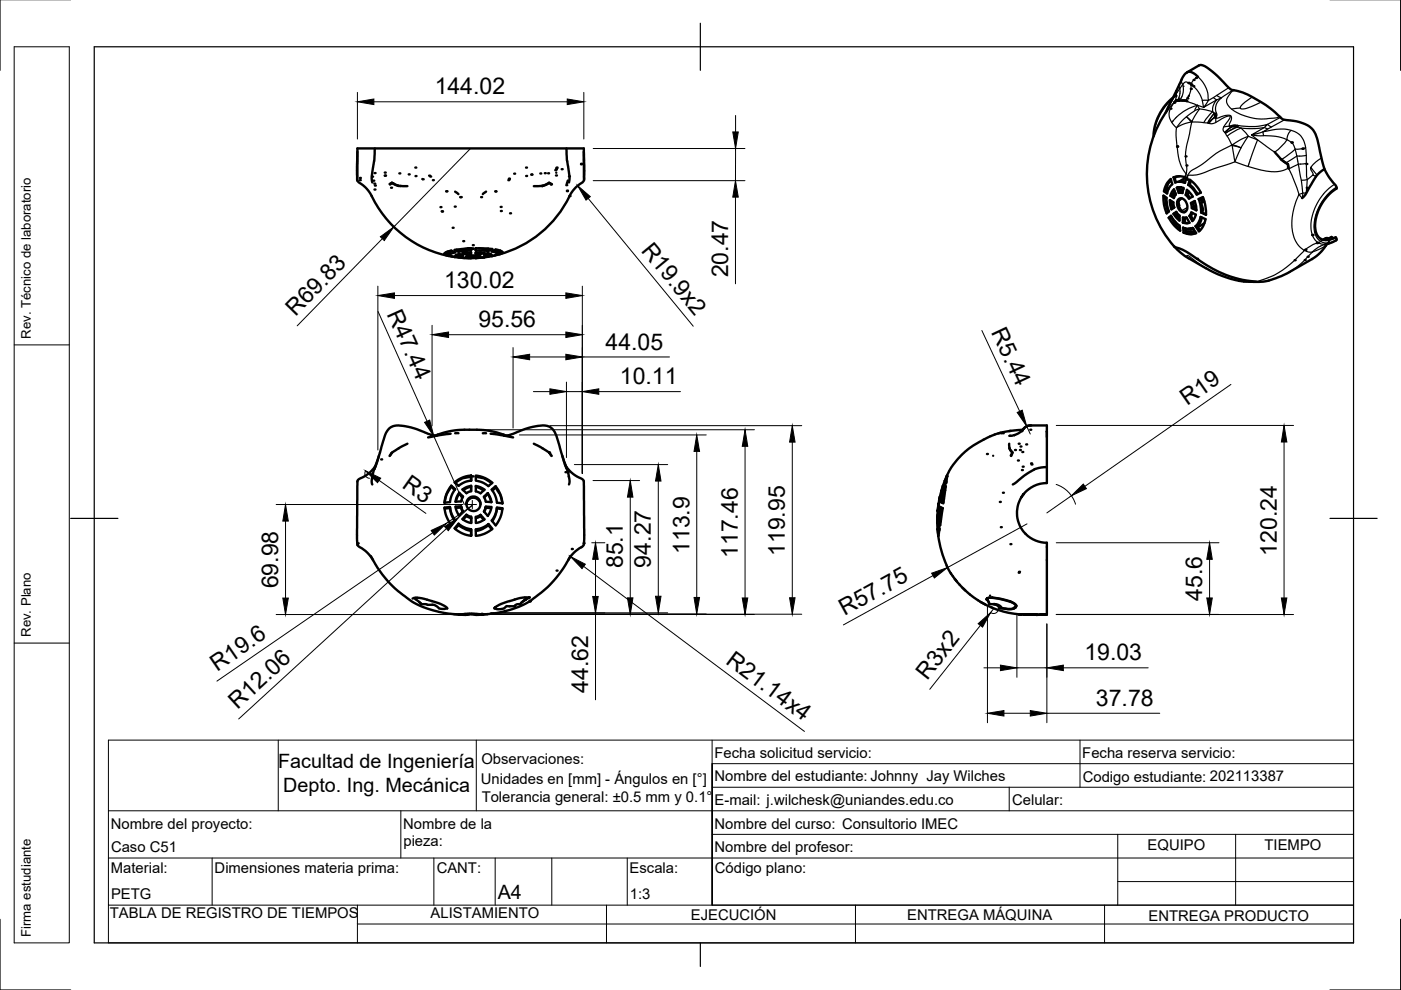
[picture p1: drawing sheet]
<svg xmlns="http://www.w3.org/2000/svg" width="297mm" height="210mm" viewBox="0 0 297 210" stroke-linecap="round" stroke-linejoin="round" font-family="sans-serif">
<!-- layer: Visible -->
<g fill="none" stroke="#000" stroke-width=".51">
<path d="M251.7 15.3a1.7 1.7 0 0 1 2 .7l.3 .3M251.7 15.3a4.8 4.8 0 0 0-1.7 2.7l-1.9 3.9M251.7 15.3l2.5-1.4a2.11 2.11 0 0 1 2.1 .7l3 2.7a4.2 4.2 0 0 0 2.2 1.8h.1a10.9 10.9 0 0 1 3.9 1.5l1.9 1a19.9 19.9 0 0 1 4.1 3.3M75.7 36.3v1.8l.3 .5a7.4 7.4 0 0 1 2.8 3 23.3 23.3 0 0 0 16.3 12.7M75.7 38.1l.1-6.6h48v6.6M75.8 32.1l-.1 4.1M79.5 31.5l-.1 2.4-.3 1.5a6.5 6.5 0 0 0-.2 3.3M82.7 39.1l.4-.3 1.5 .6M83.1 38.7l1.5 .7M83.1 38.8l-.5 .2M84.6 39.4l1.8 .1M89.6 38h.1"/>
<path d="M116.4 38.8l.5 .3M116.4 38.7l-1.4 .7M117 39l-.6-.3a4.9 4.9 0 0 1-3.2 .8M117.9 36.6h.1M120.1 31.5l.1 2.4 .3 1.9a5.9 5.9 0 0 1 .1 2.9M120.4 38.3l-.2 .7M123.8 32.1l.1 4.1M123.9 36.3l-.1 1.8-.2 .5a7.2 7.2 0 0 0-2.8 3 23.3 23.3 0 0 1-15.1 12.4M247.7 23.1a23.3 23.3 0 0 0 1.2 29.1M247.8 40l-.6 .7M248.1 21.9l-.9 2M248.3 38.2a3.4 3.4 0 0 0-1 1.9l-.2 .2-.1 .2-.2 .1a4.2 4.2 0 0 1 1.4-2.6l.2 .5a.54 .54 0 0 1-.2 .9l-.8 1.6-.6-.5"/>
<path d="M248.7 20.7a11.1 11.1 0 0 0-4.1 8.2M248.8 37.6l.4 1.1M249 21.7a.71 .71 0 0 1 1.1-.3l-.6-.2zM249.1 38.7a2.79 2.79 0 0 1 2.1 .1M249.5 39.8l.4 1.1M249.9 39.8l.2 1.1M250 38.5l1.2 .2M250.1 37.4l-1 .2M250.3 39.7l-.8 .1 .7-.1 .7 .1-.2 1.1M251.3 21.3l-1.2 .1M251.4 37.6l-1.5 .9M251.5 37.9l.4 .2"/>
<path d="M251.5 37.9l-.3 .9M251.8 20.7h.1M251.9 38.1l-.2-.1a2.14 2.14 0 0 0-2.1-.6l-.8 .2h.3l.3 1M251.9 39.2a5.7 5.7 0 0 1 1.8 2.1M251.9 39.2a1.75 1.75 0 0 1 1.3 .9l.8 1M251.9 39.2l.4-1.1a7.9 7.9 0 0 1 2.3 2.8M252.1 20.3h.1M252.5 38.3l-.2 .9M257.6 24.1l.2 .5M261.4 26.7l.9 .1M270.3 32.2l1.3 1.5 1.5 1.1 .1 .9M271.5 24.9a4.4 4.4 0 0 0 2.8 .7 5.4 5.4 0 0 1 4.7 2.9l1 4.2a11.9 11.9 0 0 0 3.3 6.8l.1 .4a10 10 0 0 0-4.5 8.9 2.69 2.69 0 0 0 1.1 1.9"/>
<path d="M271.6 33.7l1.5 1.1M273 34.8l.1 .9M280.8 35.8l-1.7 1.4-1.1 1.8a9.1 9.1 0 0 1-1.9 3M94.8 53.4l.6 .1M95.1 53.3l.4 .1M95.4 53.6h.1M95.4 53.5v.1M95.7 53.1l-1.5 .6 1.2 .3M95.7 53.1l.8 .4-1.1 .5v-.4l-.8-.1M95.9 53.3l-.4-.1-.1 .3M96.4 54.5l2.2 .2M96.4 53l3.5-.3v.4l-1.1 .1a3 3 0 0 1-2.4-.2z"/>
<path d="M96.5 40.6l.7 .6M96.5 54.5l-1.4-.2-.9-.4 2.3 .6M96.8 52.9l.4 .1M97.3 53.8l.1 .1M97.3 53.8l-.7 .4 1.2 .1M97.3 54.4v.2l-.7-.3 1.6 .3h-.8M97.4 53.8l.8 .3M97.8 54v.3M98 53.7l1.9-.2v.3a2.13 2.13 0 0 1-1.9-.1zM98.1 54.7l1.8 .1-1.9-.1M98.2 54.1l-.4 .2M98.8 53.6l.1 .4"/>
<path d="M98.9 54.4l1.8-.2a1.08 1.08 0 0 1 1.2 .2l-1.8 .2a1.08 1.08 0 0 1-1.2-.2zM99 53.6h-.1M99.2 52.7l-1.4 .4-.6-.1v.4M99.9 52.7h.5M100.4 52.7h-.5M100.9 52.6v.5v-.5l3.5 .2-.8 .4M100.9 53.5v.4v-.4l1.8 .1-.8 .3M100.9 54.7h-1M101.5 52.6l1.2 .2 .8-.1M101.7 53.5l.2 .1M101.9 54.6h.8l-1.8 .1 1-.1M102 53.5l-.1 .4h-1"/>
<path d="M103.1 40.6l-.7 .6M103.4 54.3v.1l.8-.3-1.6 .4 .8-.1M103.4 53.7l.8 .3-1.2 .2M103.4 53.7l-.8 .3 .4 .2v-.3M103.4 53.7h.1M103.5 52.7v.5l-2.6-.1M103.6 53.7l-.5 .1M104.3 54.3l-2 .3M104.7 53.1l.5-.1 .1 .3M105.3 53.3l.1 .4-1.2-.4a1.86 1.86 0 0 1 2.2 0l.1 .1-1.1 .3M105.4 53.9l1.1-.3-.4 .3-1 .2M105.4 53.9l-1.2 .4 .9-.2"/>
<path d="M105.5 53l-.2 .1M106.1 53.2l-.8 .1M106.1 53.2l-.7 .2M246.7 41.5a8.6 8.6 0 0 0 .7 3.7M246.7 41.5l.6 .4a6.2 6.2 0 0 0 .5 2.9M247 41.7l.1 1.2 .6 2.1M247 40.5l.5 .4M247.4 42.9l-.2 .3M247.8 46.2h.5l.3 .4a4.5 4.5 0 0 0 1.6 1.9M247.8 46.2l.5-.4a6.1 6.1 0 0 0 1.8 2.1l.1 1a7.6 7.6 0 0 1-2.4-2.7zM247.8 44.8l-.4 .4M248 42.4l.4 2 .6-.4"/>
<path d="M248 42.4l.8 .5M248.1 41.5l.8 .5M248.3 42.6l.4 1.6M248.4 46l-.1 .2M248.8 42.9l.2 1.1M248.8 45.3l1.3 1.5M248.8 45.3h.4l.9 1.1M248.9 52.2l.1 .1a16.4 16.4 0 0 1 5.6 3.1 23 23 0 0 0 11.7 4.3M248.9 52.2l2.3 2 4.5 2.7M249 44h-.1M249 40.4a1.12 1.12 0 0 1-.9 1.1l.3-.8 .5-.6 .2 .6a.69 .69 0 0 1-.1 1.1l-.1 .2M249.2 40.8l-.4 .3"/>
<path d="M249.2 47l-.1 .4M249.2 41l-.8 .5M249.2 41l-.8 .5 .5 .4M249.4 44.9l.3 .5a1.42 1.42 0 0 1 .4 1.4M249.4 44.9l-.6 .4M249.5 45.1l-.3 .2M249.9 42.3a1.19 1.19 0 0 1 1.8 1 1.07 1.07 0 0 1 0 1.1 1.07 1.07 0 0 1-1 .6 1.91 1.91 0 0 1-.8-2.7zM249.9 40.9h.8M250.1 42.4l-.2 .8a1.75 1.75 0 0 0 1.2 1.8M250.1 45.9l-.3 .2M250.2 40.9h.5M250.6 42.1l-.6 .3"/>
<path d="M250.8 47.2v-1.1h.8l.6 1.1-.7 .1-.7-.1 1 .1M250.8 48.3a2.62 2.62 0 0 0 2.1 0l.7 1.1M250.8 48.2l.2 1.1M250.9 40.1l-.8 .4M250.9 40.1l-.8 .3M251.2 46.2v1M251.2 46.2h.4M251.3 48.4l.1 .9M251.4 41.3l.7 .8M251.4 41.3l.3-1 1.2 1.4M251.4 49.3l1.3 .3M251.4 49.3h-.5a3.1 3.1 0 0 0 2.7 .1"/>
<path d="M251.4 49.2l1-.1 1.1 .4M251.8 41.3l.4 .7M251.9 40.5l-.1 .8h-.4M252 48.5h.4M252.3 48.5l-1 .3M252.4 48.5l.7 .2M252.5 45.8l.5 .8M252.5 43l.8-.4 .3 2M252.7 44.1l.9 .5M252.8 45.2a.58 .58 0 0 1-.6 .6l.4-.8 1 .5M252.9 41.7l-.8 .4M252.9 44.1l.7 .4"/>
<path d="M252.9 48.4l-.5 .1M253.1 48.7h.1M253.3 42.7l-.4 .3h-.4l.2 1.1 .2-.1a.65 .65 0 0 0 0-1M253.5 48l.7 1M253.5 45.5l-.7 1.4-.6-1.1M253.6 43.7l-.7 .4M253.8 48l.6 .8M254.1 42.2h.6v.2v.7l.4 1.3-.2 .7h-.2l-.2-1.8zM254.5 46a3.4 3.4 0 0 1-1.1 2 1.3 1.3 0 0 0 1.2-1.1l.2-.8M254.6 46l1 .5a4.3 4.3 0 0 1-1.4 2.6M254.6 40.8l-.9 .5M254.7 45.1l1 .4"/>
<path d="M254.9 45.1l.8 .3M255 41.8l-.8 .4M255 41.8a9.3 9.3 0 0 1 .7 3.8M255.1 42l-.4 .2M255.3 42.7l-.6 .4M255.4 47.3l-1.4 .9M255.7 56.9a23.2 23.2 0 0 0 7 2.7M273.4 57.7a14.3 14.3 0 0 1-10 1.9l-.7-.1M280 50.7a3.4 3.4 0 0 0 3.2-.4l.2 .5a5.1 5.1 0 0 1-2.4 1M280 50.7h.1M281.4 51.7l-.2 .2a9.3 9.3 0 0 1-3 3l-4.8 2.8M281.6 51.5h.1"/>
<path d="M281.7 50.6l-.5-.1-.7 .3M281.8 51.3h.1M282.8 50.5l-.5-.3-1.7 .7M79.5 99l-.1 .4M79.7 98.8l-.6 1.5a3.6 3.6 0 0 0-.2 2.4M80.3 96.6l-.1 .6a6.4 6.4 0 0 1-4.1 4.4l-.3 .4-.1 13a1.01 1.01 0 0 0 .6 1 6.9 6.9 0 0 1 2.8 2.7M83.1 95.9l-.5 .8M86.4 94.1l-1.8 .9a4.1 4.1 0 0 0-1.9 1.6M91.4 92.2h1.3M92.6 92.4l-1-.1a19.8 19.8 0 0 0-7.6-2.1 2.76 2.76 0 0 0-2.5 2.5l-2 6.5M92.9 92.1a23.8 23.8 0 0 1 7.8-1h.3a16.3 16.3 0 0 1 5.9 1.1M92.9 92.1l-.2 .1"/>
<path d="M95.5 92l-4.7 .7M96.5 91.9h.7M102.4 91.9h.7M104 92l4.8 .7M106.9 92.2h1.2M107 92.4l.9-.1a19.8 19.8 0 0 1 7.7-2.1 2.46 2.46 0 0 1 2 1.4l2.5 7.6M113.2 94.1l2.1 1.1a3.1 3.1 0 0 1 1.7 1.5M116.4 95.9l.5 .7M119.2 96.6a6.6 6.6 0 0 0 4.3 5l.3 .4v13.4M119.8 98.5v.1M119.9 98.8l.6 1.7a3.4 3.4 0 0 1 .1 2.2M120.1 99l.1 .4"/>
<path d="M210.6 96.6h.1M212.2 91.8l-.5 .1M212.3 91.9h.5M214 94.1v.5a1.38 1.38 0 0 0 .7 1.3l-.3 .8M214 95l.7 .9-.4 .7M214.1 91.4l-1.9 .3-2.2 .8a16.9 16.9 0 0 0-9.3 8.5M215 92.3l-1 .1M215.1 92.2h.1M216.9 91l-.8 .8-1 .5M217 91v-.1a1.85 1.85 0 0 1 1.4-.7h3.6v12.2a6.5 6.5 0 0 0-5 2.3M217 91l-.2 .1-2.7 .3M218.4 90.2a2 2 0 0 0-1.4 .8"/>
<path d="M222 99l-.6 .1a7.5 7.5 0 0 0-4.7 2.1l-2 1.5M222 91.4v.1M222 91.5v1.2M78.6 117.9a23.5 23.5 0 0 0 11 10.8l2.4 .8 2.3 .5 4.4 .4M78.9 101.4h.1M94.3 107.8h1.1v-.3a5.3 5.3 0 0 0 1.1 2.8M95.4 107.8a5.7 5.7 0 0 0 1 2.6M95.4 107.5l-1.2 .1a6.8 6.8 0 0 0 1.5 3.7M95.7 103a6.5 6.5 0 0 0-1.5 3.6M95.7 103v.2a7.4 7.4 0 0 0-1.4 3.2v.2M95.7 103.2l.7 .7M95.7 103l.8 .7a5.2 5.2 0 0 0-1.1 2.8l-1.2 .1"/>
<path d="M96.4 112a6.1 6.1 0 0 0 3.5 1.6M96.5 110.3l-.8 1M97.2 111l-.8 1M97.2 111.3l-.7 .9M97.3 104.5l-.5 .9-.2 1 1.2-.1 .4-1M97.3 104.5l-.7 1.9M97.3 104.7l.8 .8M97.3 104.5l.9 .8M97.8 107.6l.3 .9M97.8 107.3l-1.2 .1 .2 1 .5 .9 .9-.9-.4-1v.2l-1.2 .1M98.9 109.1l-.9 1 .9 .5 1 .3M98.9 109.4l1 .4"/>
<path d="M98.9 106.9a1.49 1.49 0 0 1 1.5-1.4 1.49 1.49 0 0 1 1.5 1.4M99.9 103l-1 .3-.9 .5 .9 .8 1-.4v-1M99.9 103v.2l-.9 .3-.8 .4M99.9 103v1.2M99.9 112.2v1.4zM99.9 112.2a5.2 5.2 0 0 1-2.7-1.2v.3a6.4 6.4 0 0 0 2.7 1.3M99.9 109.6v1.3zM99.9 109.6l-1-.5v.3l-.7 .8M99.9 100.8a6 6 0 0 0-3.5 1.5l.8 .7a4.7 4.7 0 0 1 2.7-1.1M99.9 100.8v1.1zM99.9 101.1a4.6 4.6 0 0 0-3.4 1.3M99.9 101h.5"/>
<path d="M100.9 101.1a4.8 4.8 0 0 1 3.4 1.4M100.9 103l1 .3 .8 .5-.8 .8-.3-.1a.85 .85 0 0 1-.7-1.3zM100.9 103.2l.8 .3 .8 .5M101.9 109.4l.7 .8M101.9 109.2l.8 .9-1.3 .7-.5 .1v-.4a.83 .83 0 0 1 .7-1.2l.3-.1a.97 .97 0 0 1-1 .7M102.6 105.3l.4 1.1 1.2 .1-.3-1-.5-.9-.7 .9M103 107.6l-.3 .9M103 107.4l1.2 .1-.3 1-.5 .9-.8-1 .4-1v.2l1.1 .2M103.4 104.7l.8 1.8M103.4 104.5l-.8 .8M103.5 111.1a4.9 4.9 0 0 1-2.6 1.1v1.4a6 6 0 0 0 3.5-1.5M103.5 111.1v.3l-1.1 .7-1.5 .5"/>
<path d="M103.5 111.4l.7 .9M103.6 111.1l.8 1M103.6 103.1l.8-.7a6.2 6.2 0 0 0-3.5-1.6v1.1a5 5 0 0 1 2.6 1.2M104.2 103.8a5.3 5.3 0 0 1 1.2 2.8l1.1 .1M104.4 104l.7-.7v-.2a6.6 6.6 0 0 1 1.4 3.6M105.1 103.1l-.8 .7M105.1 103.3l.8 1.3a2.09 2.09 0 0 1 .5 1.6l.1 .5M105.4 107.6l1.1 .2a6.6 6.6 0 0 1-1.4 3.6l-.8-1a5.3 5.3 0 0 0 1.1-2.8v.2l1.1 .2M105.4 107.8l-.4 1.5-.6 1.2M120.6 101h.1M121 117.9a24.8 24.8 0 0 1-8.7 9.6M121.3 116.4h.1"/>
<path d="M123.7 115.6l-.2 .2a7.7 7.7 0 0 0-3 2.9M198.7 110.9l.1 1.3M198.7 109.6h.1M198.7 109.6v1.3M198.8 112.2h.1M198.8 112.2l.1 1.4M198.8 108.2l-.1 1.3M198.8 109.2v.4M198.8 109.2l.1 .9M198.9 110.1l-.2 .8M198.9 113.6h.1M198.9 113.6a23.3 23.3 0 0 0 1.8 6.3"/>
<path d="M199.1 107.4l.2 .1zM199.1 107.4l-.2 1.1h.2M199.2 112.1l-.2-1-.2 1.1 .4 .2M199.2 112.1l-.3 1.5M199.3 105.3l-.5 3.1zM199.3 107.5l-.3 1.9v-1M199.5 107.6l.4 .2zM199.5 107.6l-.4 2.8 .4 .1M199.6 104.2h.1M199.6 104.2l-.3 1.2M199.7 104.5l-.3 .8M199.7 104.6l-.2 1.9-.2-.1 .1-1.1 .2 .1"/>
<path d="M199.9 103.8l-.4 .8 .1-.4M199.9 107.8l-.6 3.6-.2-1M199.9 103v.1M199.9 103l-.3 1.1M199.9 103l-.3 1.2M200 106.4h.1M200.1 103.8l.4-.7-.5 3.6-.3-.1 .4-2.8 .3 .2M200.3 101.9l-.4 1.1v.8M200.7 102.1l-.4-.2-.1 1.2M200.7 119.9l.4 .9a19.1 19.1 0 0 0 15.6 9.5l-.7-.1M200.7 101l-.4 .9M200.8 100.8v.3a3.2 3.2 0 0 1-.6 2"/>
<path d="M200.8 100.8l-.4 1.1M217 104.7a6.4 6.4 0 0 0-.8 6.8 6.4 6.4 0 0 0 5.8 3.7v15.1M217 104.7h.1M217 104.8l-.4 .6M87.5 126.9l1.1-.2 2 .5M87.8 126.8l.8 .6a1.48 1.48 0 0 0 1.7 .7l.4 .1a2.09 2.09 0 0 1 1.9 .4 1.79 1.79 0 0 0 2.2 .3M88.1 126.7h.1M88.4 126.7h.1M88.9 127.6l.4 .5M90.6 127.1l1 .3M91.6 127.5l1.4 .4a2.88 2.88 0 0 1 1.8 1.1M96.2 130.2l6.2 .1"/>
<path d="M97.4 130.3h-.2M97.7 130.3h-.2M98.5 130.2h1.1M99.5 130.2l-.8 .2 1.1-.2 1.1 .2 1.6-.1M99.5 130.1l.1 .1M99.6 130.2h.4M100 130.2h1.2M100.1 130.1l-.1 .1M100.2 130.2l.7 .2M101.8 130.2h.1M102 130.3h.2M102.2 130.2h.1"/>
<path d="M102.3 130.3h.2M105 128.8h.1M107.1 129.6l-2.3 .5-2.3 .2M107.1 129.6h.1M109 128.5h-1a.78 .78 0 0 0-1.1 .5 2.45 2.45 0 0 1-2 0M109 128.5h.1M109.1 127.1a8.9 8.9 0 0 0-4.2 1.8l-.1 .1M111.2 127.3l-.9 .8M111.2 126.7h.1M111.5 126.7h.1M111.6 127.1l-.6 .3a1.81 1.81 0 0 1-1.5 .8l-.4 .3M111.6 127.1l-.6 .3"/>
<path d="M111.9 126.7l-.4 .4M112 126.8l-.4 .3M112.2 126.9l-1.2-.2-1.9 .4M112.3 127.5l-2.3 1.1-2.9 1M112.3 127.5h.1M202.4 122.7l.5 .6M204.1 124.6l.6 .6M207.9 127.6l1 .6M209.2 127l.1-.1a7.7 7.7 0 0 1 4.7 .5 1.76 1.76 0 0 1 1.5 1.2l-.2 .3M209.2 127.1l.5 1a1.91 1.91 0 0 1 2.2 .8 6.2 6.2 0 0 0 3.1 .1l.5-.5M209.2 127.1l.3 .3 .3 .7M209.2 127.1h.1"/>
<path d="M209.3 126.9l-.1 .2zM209.3 126.9a9.9 9.9 0 0 1 5.6 1l.5 .5M209.9 126.3h.1M210.3 126.7h.1M210.4 126.7h.1M210.7 128.1a1.86 1.86 0 0 1 1.7 .9h.4a2.23 2.23 0 0 0 2.7-.6M210.7 128.1h.3M211.9 128.9l.5 .1M214.2 127.5h.1M215 129h-.2M216.7 130.3h.1M216.7 130.3h3.1z"/>
<path d="M216.7 130.2v.1M219.8 130.3h.1M219.8 130.3h.4M220.1 130.4h-.3M220.1 130.4h.1M220.2 130.4l1.8-.1z"/>
<circle cx="100.4" cy="106.8" r="1.52"/>
</g>
<g fill="#000">
<circle cx="252" cy="17.6" r=".25"/>
<circle cx="252.1" cy="17.6" r=".25"/>
<circle cx="252.5" cy="17.9" r=".25"/>
<circle cx="252.5" cy="18.9" r=".25"/>
<circle cx="252.6" cy="18" r=".25"/>
<circle cx="253" cy="18.3" r=".25"/>
<circle cx="253.1" cy="16.9" r=".25"/>
<circle cx="253.6" cy="16.5" r=".25"/>
<circle cx="76.3" cy="38.2" r=".25"/>
<circle cx="76.3" cy="37.7" r=".25"/>
<circle cx="78.9" cy="37.5" r=".25"/>
<circle cx="79.1" cy="38.3" r=".25"/>
<circle cx="79.4" cy="38.9" r=".25"/>
<circle cx="79.4" cy="36.7" r=".25"/>
<circle cx="79.5" cy="39.3" r=".25"/>
<circle cx="81.6" cy="37.2" r=".25"/>
<circle cx="81.6" cy="36.6" r=".25"/>
<circle cx="82.9" cy="39.8" r=".25"/>
<circle cx="84.7" cy="36.8" r=".25"/>
<circle cx="84.8" cy="39.4" r=".25"/>
<circle cx="86.7" cy="37" r=".25"/>
<circle cx="88.1" cy="35.5" r=".25"/>
<circle cx="88.1" cy="37.3" r=".25"/>
<circle cx="89.6" cy="38" r=".25"/>
<circle cx="91" cy="37.2" r=".25"/>
<circle cx="91.2" cy="37.4" r=".25"/>
<circle cx="91.8" cy="38.2" r=".25"/>
<circle cx="107.8" cy="38.2" r=".25"/>
<circle cx="107.9" cy="38" r=".25"/>
<circle cx="107.9" cy="37.9" r=".25"/>
<circle cx="109" cy="36.8" r=".25"/>
<circle cx="111.5" cy="35.5" r=".25"/>
<circle cx="111.5" cy="37.3" r=".25"/>
<circle cx="112.6" cy="37" r=".25"/>
<circle cx="112.7" cy="37" r=".25"/>
<circle cx="114.6" cy="36.8" r=".25"/>
<circle cx="114.9" cy="39.4" r=".25"/>
<circle cx="115.5" cy="36.7" r=".25"/>
<circle cx="116.2" cy="36.7" r=".25"/>
<circle cx="116.8" cy="39.1" r=".25"/>
<circle cx="117.7" cy="36.1" r=".25"/>
<circle cx="117.9" cy="35.9" r=".25"/>
<circle cx="117.9" cy="37.2" r=".25"/>
<circle cx="117.9" cy="35.7" r=".25"/>
<circle cx="118" cy="35.5" r=".25"/>
<circle cx="119.1" cy="35.9" r=".25"/>
<circle cx="120.1" cy="39.3" r=".25"/>
<circle cx="120.6" cy="37.4" r=".25"/>
<circle cx="123.2" cy="34.7" r=".25"/>
<circle cx="123.2" cy="34.8" r=".25"/>
<circle cx="248.2" cy="23" r=".25"/>
<circle cx="249" cy="21.8" r=".25"/>
<circle cx="249.1" cy="20.4" r=".25"/>
<circle cx="249.6" cy="31" r=".25"/>
<circle cx="249.6" cy="31.1" r=".25"/>
<circle cx="249.6" cy="31.5" r=".25"/>
<circle cx="249.6" cy="21.3" r=".25"/>
<circle cx="250.5" cy="21.3" r=".25"/>
<circle cx="250.8" cy="21.3" r=".25"/>
<circle cx="251.1" cy="21.3" r=".25"/>
<circle cx="251.4" cy="33.2" r=".25"/>
<circle cx="251.5" cy="37.9" r=".25"/>
<circle cx="251.5" cy="21.5" r=".25"/>
<circle cx="251.5" cy="35.1" r=".25"/>
<circle cx="251.7" cy="20.9" r=".25"/>
<circle cx="273.8" cy="30.2" r=".25"/>
<circle cx="273.9" cy="30.2" r=".25"/>
<circle cx="276.1" cy="31.5" r=".25"/>
<circle cx="276.2" cy="31.5" r=".25"/>
<circle cx="277" cy="34.8" r=".25"/>
<circle cx="277.1" cy="39.8" r=".25"/>
<circle cx="79.4" cy="40.2" r=".25"/>
<circle cx="93.4" cy="43.9" r=".25"/>
<circle cx="93.6" cy="44.8" r=".25"/>
<circle cx="93.7" cy="44.8" r=".25"/>
<circle cx="94.6" cy="40.6" r=".25"/>
<circle cx="94.7" cy="40.5" r=".25"/>
<circle cx="96" cy="48.3" r=".25"/>
<circle cx="96.4" cy="43.8" r=".25"/>
<circle cx="97.6" cy="41.8" r=".25"/>
<circle cx="97.7" cy="41.8" r=".25"/>
<circle cx="98.2" cy="51.1" r=".25"/>
<circle cx="99.2" cy="52.7" r=".25"/>
<circle cx="99.3" cy="52.7" r=".25"/>
<circle cx="99.5" cy="52.7" r=".25"/>
<circle cx="99.9" cy="52.7" r=".25"/>
<circle cx="100.2" cy="52" r=".25"/>
<circle cx="102" cy="41.8" r=".25"/>
<circle cx="105" cy="40.6" r=".25"/>
<circle cx="105.1" cy="40.6" r=".25"/>
<circle cx="106.2" cy="43.9" r=".25"/>
<circle cx="106.2" cy="44.7" r=".25"/>
<circle cx="108.1" cy="45.2" r=".25"/>
<circle cx="120.2" cy="40.5" r=".25"/>
<circle cx="120.2" cy="40.4" r=".25"/>
<circle cx="120.8" cy="41.6" r=".25"/>
<circle cx="248.4" cy="41.5" r=".25"/>
<circle cx="253.8" cy="54.9" r=".25"/>
<circle cx="274.5" cy="55.2" r=".25"/>
<circle cx="276.6" cy="55.1" r=".25"/>
<circle cx="276.7" cy="53" r=".25"/>
<circle cx="276.8" cy="53" r=".25"/>
<circle cx="277.3" cy="54.4" r=".25"/>
<circle cx="278.2" cy="49.8" r=".25"/>
<circle cx="279.2" cy="51.5" r=".25"/>
<circle cx="279.3" cy="51.5" r=".25"/>
<circle cx="281.5" cy="51.7" r=".25"/>
<circle cx="80.8" cy="97.4" r=".25"/>
<circle cx="116.4" cy="95.9" r=".25"/>
<circle cx="209.3" cy="96.3" r=".25"/>
<circle cx="214" cy="92.4" r=".25"/>
<circle cx="214.1" cy="91.4" r=".25"/>
<circle cx="215.2" cy="95.4" r=".25"/>
<circle cx="215.8" cy="97.6" r=".25"/>
<circle cx="216" cy="94.1" r=".25"/>
<circle cx="216.2" cy="95.4" r=".25"/>
<circle cx="216.4" cy="94.7" r=".25"/>
<circle cx="216.6" cy="91.4" r=".25"/>
<circle cx="216.7" cy="99.7" r=".25"/>
<circle cx="216.7" cy="95.8" r=".25"/>
<circle cx="216.8" cy="98.9" r=".25"/>
<circle cx="217.6" cy="94.2" r=".25"/>
<circle cx="218.4" cy="90.2" r=".25"/>
<circle cx="218.4" cy="91.1" r=".25"/>
<circle cx="218.6" cy="98.2" r=".25"/>
<circle cx="218.7" cy="98.5" r=".25"/>
<circle cx="75.8" cy="115.2" r=".25"/>
<circle cx="78.9" cy="101.2" r=".25"/>
<circle cx="79" cy="101.2" r=".25"/>
<circle cx="119.9" cy="100.1" r=".25"/>
<circle cx="120.3" cy="100.2" r=".25"/>
<circle cx="121.2" cy="116.4" r=".25"/>
<circle cx="123.7" cy="115.2" r=".25"/>
<circle cx="200.3" cy="101.9" r=".25"/>
<circle cx="200.7" cy="101" r=".25"/>
<circle cx="212" cy="106.4" r=".25"/>
<circle cx="212.2" cy="111.8" r=".25"/>
<circle cx="212.6" cy="104.5" r=".25"/>
<circle cx="214.2" cy="115.4" r=".25"/>
<circle cx="102" cy="130.2" r=".25"/>
<circle cx="102.2" cy="130.2" r=".25"/>
<circle cx="104.8" cy="128.9" r=".25"/>
<circle cx="107.1" cy="129.6" r=".25"/>
<circle cx="109.1" cy="128.5" r=".25"/>
<circle cx="112.1" cy="126.7" r=".25"/>
<circle cx="112.3" cy="127.5" r=".25"/>
<circle cx="118" cy="121" r=".25"/>
<circle cx="209.2" cy="127.1" r=".25"/>
<circle cx="210" cy="126.7" r=".25"/>
<circle cx="210.4" cy="128.8" r=".25"/>
<circle cx="216" cy="121.4" r=".25"/>
<circle cx="216" cy="121.2" r=".25"/>
<circle cx="219.8" cy="130.3" r=".25"/>
<circle cx="222" cy="130.3" r=".25"/>
</g>
<!-- layer: Visible Narrow -->
<g fill="none" stroke="#000" stroke-width=".25">
<path d="M249.4 19.3l-.1 .2a2.94 2.94 0 0 1-.4 2.3M250 18l.1 .8M250.1 18.8l-2.1 3.4-.8 1.6M250.1 18.8v1.3l-.5 1.2M250.5 16.8v.6l.3 .5M250.8 17.9l.6-.5a6 6 0 0 1 3.8 5.4l-1.3-.5M250.8 17.9l-.7 .9M250.8 17.9a3.6 3.6 0 0 1-.8 3.4M250.8 18.3h.1M260.5 18.6l-4.3 2.7-.1-.5a5.8 5.8 0 0 0-2.1-4.5l-.7 .5a1.91 1.91 0 0 0-.8 1.7 4.1 4.1 0 0 1-1.2 2.8M261.4 19.1l-2.4 1.6M261.6 19.1l-.7 .6a2.15 2.15 0 0 0-.7 2.3 7.5 7.5 0 0 0 5.2 3 14.3 14.3 0 0 0 5.9-.3"/>
<path d="M248.1 21.9l-.1 .3M248.1 21.9h.1M248.6 21a11.7 11.7 0 0 0-4 7.8M248.9 21.8l-1.2 1.3M248.9 21.8a3.4 3.4 0 0 0 .5 5.3 23.5 23.5 0 0 0 1 8.1l.6 1a.72 .72 0 0 1 .4 .7 .72 .72 0 0 1-.4 .6M248.9 21.7v.1M248.9 21.7h.1M249.4 20.3h.1M249.8 21.1h.1M249.9 20.9h.1M250.5 21.3h.1M250.6 21.3h.1"/>
<path d="M251 21.3h.1M251.3 21.3l2.6 1M251.3 38.3l-.4 .3M251.4 38l-.9 .5M251.5 21.4h.1M251.9 38.1l-.1-.8 .4-.2a7.5 7.5 0 0 0 4.2-1l5.4-1.8 2.8 1a13.2 13.2 0 0 0 7.2 .9l1.3-.5h.2l1.2 2.8 .9 2.7M251.9 20.7h.1M252 20.3h.1M252.6 25.9h.1M252.7 25.9l-.5 2.5a14.5 14.5 0 0 0-.6 7.7l-.1 1-.3 .5M252.7 25.9l3.5 .2M252.7 25.7l-1.2-.9 1.1 1"/>
<path d="M252.7 25.7l-.1 .1M252.7 25.7v.2M253.3 23.4l1-.3-1.6 2.7M253.9 22.3l-.4 .6a1.21 1.21 0 0 1-.9 1 11.2 11.2 0 0 0-3.2 3.2l1.1-.6 2.1-.6M253.9 22.3l.4 .8 2.8 .6-1 1-.9 1.3M253.9 22.3a9.8 9.8 0 0 0-5.5 3.7M256.3 26.1v.1a3.1 3.1 0 0 0 2.7-1 2.18 2.18 0 0 1 1.8-.5l-.6 1.2a2.07 2.07 0 0 0-.8 1.8l.3 .4M257.3 20.7l.7 .5M257.5 24.1v.8l.2-.2M257.5 24l.1 .1M257.5 24l-1.4 2.1zM257.5 24.9l.1 .2h.1"/>
<path d="M257.5 24.8l-1.2 1.3M257.5 24.9l-1.2 1.2M257.5 24.9h.4M257.5 24.8v.1M257.7 24.7h.2l-.2 .4M257.7 25.1l.9-.2a2.96 2.96 0 0 1 2.4-.3 2.36 2.36 0 0 1-.4 1.9v.3l1.2-.3 .6 .1M257.8 25.1v.8M257.8 24.6v.1M257.9 24l-.3 .1M258 21.2l-2.8 1.6 1-1.5h-1.3M258 21.2a2.53 2.53 0 0 0-.7 2.7l.2 .1M258 20.2l1 .5"/>
<path d="M259 20.7l-1 .5M259 20.7a2.82 2.82 0 0 0-1 3.6l-.1 .4h-.2M259.4 26.9l1.2-.1 .4 .1M259.7 28.1l1.5 2.6M260.2 28.8l1.4-.9 1.5-.8 1.6 1.8-1.7 .7-1.7 1.1M260.9 26.7l.2 .2M261.1 26.9l-1.4 1.2M261.1 26.9h.1M261.2 30.7l-.6 .3a20.2 20.2 0 0 0-5.8 3.9l-1.1 .7a2.74 2.74 0 0 0-2 2.4M261.2 30.7l.1 .1M261.3 26.7l-.1-.1 .1 .1-.2 .2M261.3 30.7h-.1"/>
<path d="M261.3 30.7l1.8 .6-1.8-.4M261.3 30.7v.2M261.4 26.7h.1M262.3 26.8l.2 .1M262.4 26.5l-.1 .3M262.4 26.6l1.1 .1a13.1 13.1 0 0 0 5.3-.3 1.75 1.75 0 0 1-1.9 .8 11.4 11.4 0 0 1-4.4-.3M262.5 26.9h-1.4M262.5 26.9l-2.7 1.4M262.5 26.9l-1 .4-1.7 .9M263 22.9l-1.9 .2M265.3 28.6l2 .2a12 12 0 0 1 5.6 .8l-1.2 1.4-1.4 1.2zM265.5 20.6l-2.3 1.8a.38 .38 0 0 0-.2 .5 .38 .38 0 0 0 .4 .2 10.7 10.7 0 0 0 4-1.5"/>
<path d="M266.6 29.7l-2 5.6M266.6 29.7l-1.9-.8-1.6 2.4-1.3 3-.6-3.4M268.8 27.3l-.7-.3-2.8 1.6 2.5-.6 .1 .8M271.5 24.9l-2.7 1.5 .8 .5M272.4 25.4l-4.6 2.6a10.6 10.6 0 0 1 6.9 0 4.2 4.2 0 0 1 2.2 4.1l.1 5.2 .2 .8M272.9 29.6a2.44 2.44 0 0 1 1.7 2M273.7 27.6l-.5 .7-.3 1.3M274.6 31.6l.9 4.5a17.7 17.7 0 0 1 .6 5.9l-.7-.8M274.6 31.6l-2.9 2.2M275 33.1l-2.3 1.4M275.3 34.8l-2 1M276.8 31.3l-1.3 .3h-.9"/>
<path d="M277 32.9l-2 .2M277 34.6l-1.7 .2M277.2 38.1l-1.3 .1M278.3 37.1a.79 .79 0 0 0-.3-1l-.1-.6 1.4 1.6M279 37.4l-.7-.3-1.1 1-.2 2.9M280.2 33.5l-1.2 .8-1.1 1.2M283 39.1a10.9 10.9 0 0 0-5 9.9 3.4 3.4 0 0 0 1.5 2.4M283.4 39.7a10 10 0 0 0-4.6 9.7l.4 .9 .8 .9M247.3 42.6l-.1 .4M247.4 43.2l-.2 .3M248.4 41.5h.1M248.8 43.6l-.2 .3"/>
<path d="M249 46.9v.4M249.9 45.5l-.4 .3M251.7 44.4l-.8 .5M251.8 44l-1.2 .7M252 54.8l-.4-.5a.32 .32 0 0 1 .3-.2 .32 .32 0 0 1 .3 .3l3.5 2.5M252.5 48.9l.9 .3M252.5 48.9l-1.1 .1M252.5 48.9l-.1 .2M253.4 43l-.5 .3M253.5 43.3l-.5 .3M255 55.7h.1M255.1 42l-.4 .3"/>
<path d="M255.2 42.3l-.5 .3M262.9 59.6h.1M263.7 59.7h.1M266.1 59.8h.1M266.3 59.7l.3 .1M266.6 59.7h.1M269 59.5l-2.9 .3M275.4 41.2a11.6 11.6 0 0 0-.7 9.9 4.5 4.5 0 0 0 1.9 2l-.4 .4a18.7 18.7 0 0 1-9.6 6.2h-1.8l-2.1-.1M277 40.9h-.8l-.8 .3M278.2 53.4a25.2 25.2 0 0 1-4.8 4.3M279.5 51.4l-.2 .1a6.9 6.9 0 0 0-2.7 1.6 2.18 2.18 0 0 0 1.6 .3M279.5 51.4l1 .4 .7-.1"/>
<path d="M280 51.2l.8 .3h.8M280 51.2l-.5 .2M280 50.7l.2 .2-.2 .3M281.1 52.1l-2.9 1.3M281.3 51.8h-.3a5.7 5.7 0 0 0-2.8 1.6M281.6 50.9l.1 .3v.3M281.7 51.5l-.4 .2M283.2 50.3a3.2 3.2 0 0 1-3.1 .4M283.4 50.9l-1.8 .6"/>
</g>
<!-- layer: Custom Tables -->
<path d="M3 9.9h11.7v190h-11.7zM3 73.1h11.7M3 136.3h11.7" fill="none" stroke="#000" stroke-width=".21"/>
<!-- layer: Border -->
<path d="M0 -.1v15M297 -.1v15M20 9.9h267v190h-267zM148.5 4.9v10M15 109.9h10M282 109.9h10M0 194.9v15h15M148.5 199.9v5M297 194.9v15h-15" fill="none" stroke="#000" stroke-width=".25"/>
<!-- layer: TitleBlock -->
<g fill="none" stroke="#000" stroke-width=".21">
<path d="M59 156.9v15M101 156.9v15M151 156.9v35v-30h136M229 156.9v10M23 171.9h264M85 171.9v10M151 166.9h136M151 176.9h136M214 166.9v5M237 176.9v15M262 176.9v15M23 191.9v8h264v-43h-264v35h264h-136"/>
<path d="M23 181.9h264M45 181.9v10M75.8 195.9h211.2M75.8 191.9v8M92 181.9v10M105 181.9v10M117 181.9v10M128.6 191.9v8M133 181.9v10M181.4 191.9v8M234.2 191.9v8M237 186.9h50"/>
</g>
<!-- layer: FD_Dimensions -->
<g fill="none" stroke="#000" stroke-width=".21">
<path d="M75.8 19.6v9.9M123.8 19.6v9.9M79.3 21.6h41M99.8 31.5l-16.3 16.6M125.8 31.5h32.1M125.8 38.3h32.1M156 24.5v3.5M156 31.5l-.1 6.8M81.1 50.6l-18.1 18.5M124.7 42.1l22.3 27.1M155.9 41.8v18.4M80.1 60.7v34.7"/>
<path d="M80.2 66.1l10.4 23.2M83.6 62.7h36.4M91.6 69v21.3M95.1 71h24.9M108.8 73.7v17.1M112.3 75.7h7.7M123.5 60.7v39.7M123.5 75.7h18.4M208.2 70.1l8 17.1M77.5 99.8a1.01 1.01 0 0 0 .8 1.6M92 92.5l6.4 14.4M101.5 91.1h58.5"/>
<path d="M110.1 92.2h39.6M113.1 83h3.5M116.6 90.2h53.4M120.1 81v16M120.1 83h3.4M121.8 98.5h19.8M127 83h17.3M147.7 95.7v31M158 94.6v32.2M168 93.7v33M217.7 90.4l.7 1.6M223.9 90.2h50.4"/>
<path d="M261 81.5l-31 21.6M272.2 93.7v33.1M58.5 107h39.6M60.5 110.5v16.3M80.4 101.8l9.9 7.1M91.7 113l-45.7 31.4M94.6 112.1l-44 40.3M100 107.3l-5.4 3.7M100.2 107l-3 2.7M125.5 115.1h2.7M125.7 101.9h9.9M126.3 118.6v7.9"/>
<path d="M133.6 105.4v21.4M139.6 102v24.4M217.7 111.1l-16.8 9.2M223.9 102.7a6.3 6.3 0 0 1 4.1 4.2M223.9 115.1h34.5M227.1 105.1l-5.1 3.6M256.5 118.6v8.2M58.5 130.3h41.7M101.5 130.2h48.2M103.8 130.2h66.2M104.1 129.9h37.5M104.1 130h24.1"/>
<path d="M104.5 130.3h55.5M123.8 120.1l46.8 35M126.3 130v18.4M197.8 122l-19 10.5M207.9 132.6l-10.8 13.5M209.4 128.6v24.6M211.7 128.9a1.01 1.01 0 0 1-.5 1 1.01 1.01 0 0 1-1.2 0l.7-.8M215.6 130.2v13.4M222 132.3v20.9M223.9 130.3h50.4M208.6 141.6h3.5M212.9 151.2h5.5"/>
<path d="M215.6 141.6h6.4M222 151.2h23.9M225.4 141.6h18"/>
</g>
<g fill="#000" stroke="#000" stroke-width=".21">
<path d="M75.8 21.6l3.5-.6v1.2zM120.3 21l3.5 .6-3.5 .6zM155.4 28h1.1l-.5 3.5zM80.6 50.2l2.9-2.1-2 2.9zM122.5 39.4l2.7 2.3-1 .7zM155.9 38.3l.6 3.5h-1.1zM80.1 62.7l3.5-.6v1.2zM91.6 71l3.5-.6v1.2zM108.8 75.7l3.5-.6v1.2zM120 62.1l3.5 .6-3.5 .6zM120 70.4l3.5 .6-3.5 .6zM120 75.1l3.5 .6-3.5 .6z"/>
<path d="M90 89.5l1.1-.4 .9 3.4zM116.6 82.4l3.5 .6-3.5 .6zM123.5 83l3.5-.6v1.2zM147.7 92.2l.6 3.5h-1.1zM158 91.1l.5 3.5h-1.1zM168 90.2l.6 3.5h-1.2zM215.7 87.5l1-.5 1 3.4zM272.2 90.2l.6 3.5h-1.1zM60.5 107l.6 3.5h-1.1zM77.5 99.8l3.2 1.6-.7 .9zM91.4 112.5l3.2-1.5-2.5 2.4zM94.3 111.6l2.9-1.9-2.2 2.8z"/>
<path d="M120.9 118l3.2 1.6-.7 1zM126.3 115.1l.5 3.5h-1.1zM133.6 101.9l.6 3.5h-1.2zM139.6 98.5l.5 3.5h-1.1zM227.1 105.1l2.6-2.5 .6 1zM256.5 115.1l.5 3.5h-1.1zM60 126.8h1.1l-.6 3.5zM125.7 126.5h1.1l-.5 3.5zM133 126.8h1.2l-.6 3.5zM139 126.4h1.1l-.5 3.5zM147.2 126.7h1.1l-.6 3.5zM157.4 126.8h1.1l-.5 3.5z"/>
<path d="M167.4 126.7h1.2l-.6 3.5zM197.5 121.5l3.4-1.2-2.8 2.2zM207.4 132.2l2.6-2.3-1.7 3.1zM255.9 126.8h1.1l-.5 3.5zM271.7 126.8h1.1l-.6 3.5zM212.1 141l3.5 .6-3.5 .6zM209.4 151.2l3.5-.5v1.1zM218.4 150.7l3.6 .5-3.6 .6zM222 141.6l3.4-.6v1.2z"/>
</g>
<!-- layer: Smart Centers -->
<path d="M99.3 107h1.7M100.1 106.1v1.8" fill="none" stroke="#000" stroke-width=".21"/>
<g font-size="4.9">
<text x="92.2" y="20">144.02</text>
<text x="135.8" y="53.1" transform="rotate(51 135.8 53.1)">R19.9x2</text>
<text x="154.4" y="58.8" transform="rotate(-90 154.4 58.8)">20.47</text>
<text x="94.2" y="61.1">130.02</text>
<text x="62.7" y="67.2" transform="rotate(-46 62.7 67.2)">R69.83</text>
<text x="82" y="66.5" transform="rotate(66 82 66.5)">R47.44</text>
<text x="101.4" y="69.4">95.56</text>
<text x="210.1" y="70.4" transform="rotate(65 210.1 70.4)">R5.44</text>
<text x="128.4" y="74.1">44.05</text>
<text x="131.4" y="81.5">10.11</text>
<text x="251.7" y="86.1" transform="rotate(-35 251.7 86.1)">R19</text>
<text x="85" y="103.2" transform="rotate(35 85 103.2)">R3</text>
<text x="146.2" y="117.5" transform="rotate(-90 146.2 117.5)">113.9</text>
<text x="156.4" y="118.3" transform="rotate(-90 156.4 118.3)">117.46</text>
<text x="166.4" y="117.9" transform="rotate(-90 166.4 117.9)">119.95</text>
<text x="270.7" y="117.9" transform="rotate(-90 270.7 117.9)">120.24</text>
<text x="59" y="124.7" transform="rotate(-90 59 124.7)">69.98</text>
<text x="132.1" y="120.5" transform="rotate(-90 132.1 120.5)">85.1</text>
<text x="138" y="120.3" transform="rotate(-90 138 120.3)">94.27</text>
<text x="179" y="130.6" transform="rotate(-29 179 130.6)">R57.75</text>
<text x="254.9" y="127.4" transform="rotate(-90 254.9 127.4)">45.6</text>
<text x="46" y="142.5" transform="rotate(-34 46 142.5)">R19.6</text>
<text x="153.7" y="140.6" transform="rotate(37 153.7 140.6)">R21.14x4</text>
<text x="229.9" y="140">19.03</text>
<text x="124.7" y="146.9" transform="rotate(-90 124.7 146.9)">44.62</text>
<text x="196.6" y="144.3" transform="rotate(-52 196.6 144.3)">R3x2</text>
<text x="232.4" y="149.7">37.78</text>
<text x="50.4" y="150.5" transform="rotate(-43 50.4 150.5)">R12.06</text>
</g>
<g font-size="4.2">
<text x="59" y="162.9">Facultad de Ingeniería</text>
<text x="60" y="168">Depto. Ing. Mecánica</text>
<text x="105.5" y="190.7">A4</text>
</g>
<g font-size="3.1">
<text x="102.1" y="162">Observaciones:</text>
<text x="151.5" y="160.7">Fecha solicitud servicio:</text>
<text x="229.5" y="160.7">Fecha reserva servicio:</text>
<text x="102" y="166.3">Unidades en [mm] - Ángulos en [°]</text>
<text x="151.5" y="165.7">Nombre del estudiante: Johnny Jay Wilches</text>
<text x="229.6" y="165.7">Codigo estudiante: 202113387</text>
<text x="102.1" y="170.1">Tolerancia general: ±0.5 mm y 0.1°</text>
<text x="151.5" y="170.7">E-mail: j.wilchesk@uniandes.edu.co</text>
<text x="214.6" y="170.7">Celular:</text>
<text x="23.5" y="175.7">Nombre del proyecto:</text>
<text x="85.5" y="175.7">Nombre de la</text>
<text x="85.5" y="179.4">pieza:</text>
<text x="151.5" y="175.7">Nombre del curso: Consultorio IMEC</text>
<text x="23.5" y="185.2">Material:</text>
<text x="23.5" y="180.7">Caso C51</text>
<text x="45.5" y="185.2">Dimensiones materia prima:</text>
<text x="92.6" y="185.2">CANT:</text>
<text x="133.5" y="185.2">Escala:</text>
<text x="151.5" y="180.7">Nombre del profesor:</text>
<text x="151.6" y="185.2">Código plano:</text>
<text x="243.3" y="180.2">EQUIPO</text>
<text x="268.1" y="180.2">TIEMPO</text>
<text x="23.5" y="190.7">PETG</text>
<text x="133.5" y="190.7">1:3</text>
<text x="23.3" y="194.7">TABLA DE REGISTRO DE TIEMPOS</text>
<text x="91.3" y="194.6">ALISTAMIENTO</text>
<text x="146.5" y="195.1">EJECUCIÓN</text>
<text x="192.4" y="195.1">ENTREGA MÁQUINA</text>
<text x="243.5" y="195.2">ENTREGA PRODUCTO</text>
</g>
<g font-size="2.8">
<text x="6.5" y="71.9" transform="rotate(-90 6.5 71.9)">Rev. Técnico de laboratorio</text>
<text x="6.5" y="135.1" transform="rotate(-90 6.5 135.1)">Rev. Plano</text>
<text x="6.5" y="198.6" transform="rotate(-90 6.5 198.6)">Firma estudiante</text>
</g>
</svg>
